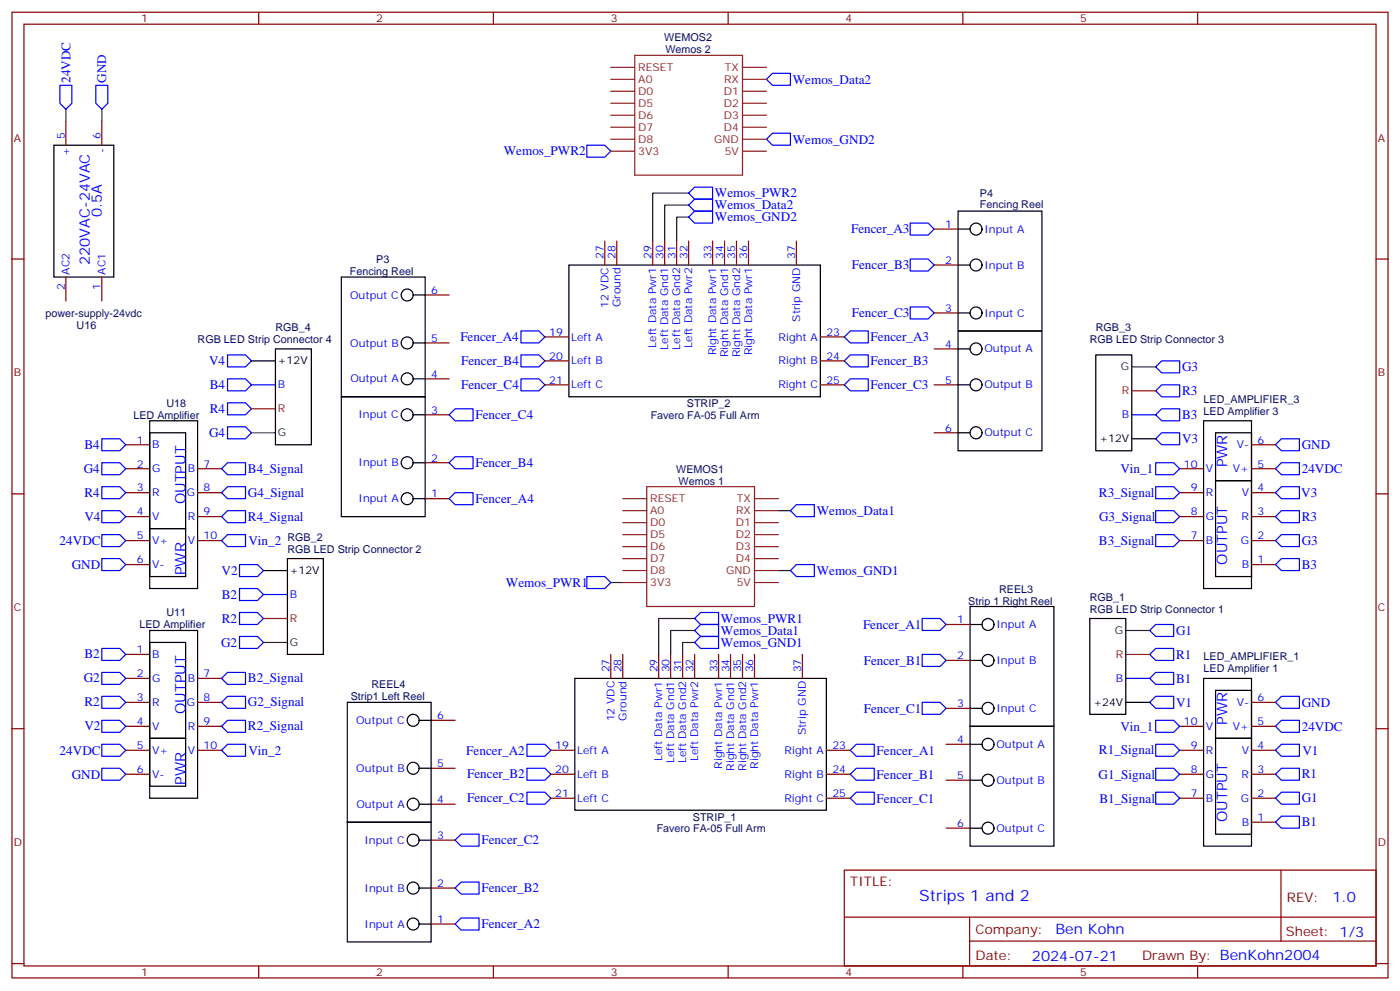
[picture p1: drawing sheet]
<svg xmlns="http://www.w3.org/2000/svg" width="412mm" height="292mm" viewBox="0 0 412 292" stroke-linecap="round" stroke-linejoin="round" font-family="sans-serif">
<g fill="none" stroke="#870000" stroke-width=".35">
<path d="M3.5 3.6h405.4v284.3h-405.4zM7.1 7.1h398.2v277.3h-398.2zM76.2 3.6v3.5M145.3 3.6v3.5M214.5 3.6v3.5M283.6 3.6v3.5M352.8 3.6v3.5M19.4 35.7v7.1M30 35.7v7.1M3.5 76.3h3.6M178.2 71v7M181.7 71v7"/>
<path d="M192.3 71v7M195.8 71v7M199.3 71v7M202.8 71v7M209.9 71v7M213.4 71v7M217 71v7M220.5 71v7M234.6 71v7M275.2 78h7M275.2 67.5h7M405.3 76.3h3.6"/>
<path d="M19.4 81.6v7M30 81.6v7M125.2 86.9h7.1M160.5 99.2h7.1M241.7 99.2h7M275.2 92.1h7M125.2 111.5h7.1M125.2 101h7.1M160.5 113.3h7.1M160.5 106.3h7.1M241.7 113.3h7M241.7 106.3h7"/>
<path d="M275.2 102.7h7M275.2 113.3h7M37 138h7.1M37 131h7.1M58.2 138h7.1M125.2 122.1h7.1M125.2 136.2h7.1M275.2 127.4h7M347.5 138h7M368.7 138h7M368.7 131h7M3.5 145.4h3.6"/>
<path d="M37 159.2h7.1M37 152.1h7.1M37 145.1h7.1M58.2 159.2h7.1M58.2 152.1h7.1M58.2 145.1h7.1M125.2 146.8h7.1M347.5 159.2h7M347.5 152.1h7M347.5 145.1h7M368.7 159.2h7M368.7 152.1h7"/>
<path d="M368.7 145.1h7M405.3 145.4h3.6M37 166.2h7.1M368.7 166.2h7M37 192.7h7.1M37 199.7h7.1M58.2 199.7h7.1M179.9 192.7v7M183.4 192.7v7M194 192.7v7M197.6 192.7v7M201.1 192.7v7"/>
<path d="M204.6 192.7v7M211.7 192.7v7M215.2 192.7v7M218.7 192.7v7M222.2 192.7v7M236.4 192.7v7M278.7 194.5h7.1M278.7 183.9h7.1M3.5 214.6h3.6M37 213.9h7.1M37 206.8h7.1M58.2 213.9h7.1"/>
<path d="M58.2 206.8h7.1M127 212.1h7.1M278.7 208.6h7.1M278.7 219.1h7.1M347.5 213.9h7M368.7 213.9h7M368.7 206.8h7M405.3 214.6h3.6M37 228h7.1M37 220.9h7.1M58.2 220.9h7.1M127 236.8h7.1"/>
<path d="M127 226.2h7.1M162.3 235h7M162.3 228h7M162.3 220.9h7M243.4 235h7.1M243.4 228h7.1M243.4 220.9h7.1M278.7 229.7h7.1M347.5 235h7M347.5 228h7M347.5 220.9h7M368.7 235h7"/>
<path d="M368.7 228h7M368.7 220.9h7M127 247.4h7.1M248.7 256.2h156.6v28.2h-156.6zM278.7 243.8h7.1M368.7 242.1h7M377.3 256.2v20.9M127 261.5h7.1M127 272.1h7.1M248.7 270h156.5M285.6 277.1h119.6M285.6 270v14.1"/>
<path d="M3.5 283.7h3.6M76.2 284.4v3.5M145.3 284.4v3.5M214.5 284.4v3.5M283.6 284.4v3.5M352.8 284.4v3.5M405.3 283.7h3.6"/>
</g>
<g fill="none" stroke="#00f" stroke-width=".35">
<path d="M17.6 25.1h3.6v5.3l-1.8 1.8-1.8-1.8zM28.2 25.1h3.5v5.3l-1.7 1.8-1.8-1.8zM225.8 23.4l1.7-1.8h5.3v3.5h-5.3zM172.9 42.8h5.3l1.7 1.7-1.7 1.8h-5.3zM202.8 56.9l1.8-1.8h5.3v3.5h-5.3zM225.8 41l1.7-1.8h5.3v3.6h-5.3zM202.8 60.4l1.8-1.8h5.3v3.6h-5.3zM204.6 62.2h5.3v3.5h-5.3l-1.8-1.8zM268.1 76.3h5.3l1.8 1.7-1.8 1.8h-5.3zM268.1 65.7h5.3l1.8 1.8-1.8 1.7h-5.3zM153.5 97.4h5.2l1.8 1.8-1.8 1.8h-5.2zM248.7 99.2l1.8-1.8h5.3v3.6h-5.3z"/>
<path d="M268.1 90.4h5.3l1.8 1.7-1.8 1.8h-5.3zM67 118.6h5.3l1.8 1.8-1.8 1.7h-5.3zM67 111.5h5.3l1.8 1.8-1.8 1.8h-5.3zM67 104.5h5.3l1.8 1.8-1.8 1.7h-5.3zM74.1 113.3h7M153.5 104.5h5.2l1.8 1.8-1.8 1.7h-5.2zM153.5 111.5h5.2l1.8 1.8-1.8 1.8h-5.2zM248.7 106.3l1.8-1.8h5.3v3.5h-5.3zM248.7 113.3l1.8-1.8h5.3v3.6h-5.3zM342.2 113.3h5.3v3.5h-5.3l-1.8-1.7zM342.2 106.3h5.3v3.5h-5.3l-1.8-1.8zM30 136.2h5.3l1.7 1.8-1.7 1.8h-5.3z"/>
<path d="M30 129.2h5.3l1.7 1.8-1.7 1.7h-5.3zM67 125.7h5.3l1.8 1.7-1.8 1.8h-5.3zM67 136.2h5.3v3.6h-5.3l-1.7-1.8zM132.3 122.1l1.8-1.7h5.2v3.5h-5.2zM132.3 136.2l1.8-1.7h5.2v3.5h-5.2zM333.4 122.1h7M340.4 136.2h5.3l1.8 1.8-1.8 1.8h-5.3zM342.2 127.4h5.3v3.6h-5.3l-1.8-1.8zM342.2 120.4h5.3v3.5h-5.3l-1.8-1.8zM375.7 138l1.8-1.8h5.3v3.6h-5.3zM375.7 131l1.8-1.8h5.3v3.5h-5.3zM30 157.4h5.3l1.7 1.8-1.7 1.7h-5.3z"/>
<path d="M30 150.4h5.3l1.7 1.7-1.7 1.8h-5.3zM30 143.3h5.3l1.7 1.8-1.7 1.7h-5.3zM65.3 145.1l1.7-1.8h5.3v3.5h-5.3zM65.3 152.1l1.7-1.7h5.3v3.5h-5.3zM65.3 159.2l1.7-1.8h5.3v3.5h-5.3zM132.3 146.8l1.8-1.7h5.2v3.5h-5.2zM232.8 150.4l1.8-1.8h5.3v3.5h-5.3zM340.4 143.3h5.3l1.8 1.8-1.8 1.7h-5.3zM340.4 150.4h5.3l1.8 1.7-1.8 1.8h-5.3zM340.4 157.4h5.3l1.8 1.8-1.8 1.7h-5.3zM375.7 152.1l1.8-1.7h5.3v3.5h-5.3zM375.7 145.1l1.8-1.8h5.3v3.5h-5.3z"/>
<path d="M377.5 157.4h5.3v3.5h-5.3l-1.8-1.7zM30 164.5h5.3l1.7 1.7-1.7 1.8h-5.3zM70.6 166.2h5.2l1.8 1.8-1.8 1.8h-5.2zM70.6 173.3h5.2l1.8 1.7-1.8 1.8h-5.2zM77.6 175h7.1M172.9 169.8h5.3l1.7 1.7-1.7 1.8h-5.3zM234.6 166.2h5.3v3.6h-5.3l-1.8-1.8zM375.7 166.2l1.8-1.7h5.3v3.5h-5.3zM30 198h5.3l1.7 1.7-1.7 1.8h-5.3zM30 190.9h5.3l1.7 1.8-1.7 1.8h-5.3zM67 198h5.3v3.5h-5.3l-1.7-1.8zM70.6 180.3h5.2l1.8 1.8-1.8 1.8h-5.2z"/>
<path d="M70.6 187.4h5.2l1.8 1.8-1.8 1.7h-5.2zM204.6 182.1l1.8-1.8h5.3v3.6h-5.3zM204.6 185.6l1.8-1.7h5.3v3.5h-5.3zM204.6 189.2l1.8-1.8h5.3v3.5h-5.3zM271.6 182.1h5.3l1.8 1.8-1.8 1.7h-5.3zM271.6 192.7h5.3l1.8 1.8-1.8 1.7h-5.3zM331.6 199.7h7.1M338.7 199.7l1.7-1.7h5.3v3.5h-5.3zM338.7 192.7l1.7-1.8h5.3v3.6h-5.3zM338.7 185.6l1.7-1.7h5.3v3.5h-5.3zM30 219.1h5.3l1.7 1.8-1.7 1.8h-5.3zM30 212.1h5.3l1.7 1.8-1.7 1.7h-5.3z"/>
<path d="M30 205h5.3l1.7 1.8-1.7 1.8h-5.3zM65.3 213.9l1.7-1.8h5.3v3.5h-5.3zM67 205h5.3v3.6h-5.3l-1.7-1.8zM155.2 219.1h5.3l1.8 1.8-1.8 1.8h-5.3zM271.6 206.8h5.3l1.8 1.8-1.8 1.7h-5.3zM338.7 206.8l1.7-1.8h5.3v3.6h-5.3zM340.4 212.1h5.3l1.8 1.8-1.8 1.7h-5.3zM340.4 219.1h5.3l1.8 1.8-1.8 1.8h-5.3zM375.7 213.9l1.8-1.8h5.3v3.5h-5.3zM377.5 205h5.3v3.6h-5.3l-1.8-1.8zM30 226.2h5.3l1.7 1.8-1.7 1.7h-5.3zM65.3 220.9l1.7-1.8h5.3v3.6h-5.3z"/>
<path d="M155.2 233.3h5.3l1.8 1.7-1.8 1.8h-5.3zM155.2 226.2h5.3l1.8 1.8-1.8 1.7h-5.3zM250.5 228l1.7-1.8h5.3v3.5h-5.3zM250.5 220.9l1.7-1.8h5.3v3.6h-5.3zM252.2 233.3h5.3v3.5h-5.3l-1.7-1.8zM340.4 226.2h5.3l1.8 1.8-1.8 1.7h-5.3zM340.4 233.3h5.3l1.8 1.7-1.8 1.8h-5.3zM375.7 235l1.8-1.7h5.3v3.5h-5.3zM375.7 220.9l1.8-1.8h5.3v3.6h-5.3zM377.5 226.2h5.3v3.5h-5.3l-1.8-1.7zM134.1 247.4l1.7-1.8h5.3v3.5h-5.3zM375.7 242.1l1.8-1.8h5.3v3.5h-5.3z"/>
<path d="M134.1 272.1l1.7-1.8h5.3v3.5h-5.3zM134.1 261.5l1.7-1.8h5.3v3.5h-5.3z"/>
</g>
<path d="M19.4 32.2v3.5M30 32.2v3.5M202.8 56.9h-10.5v14.1M202.8 60.4h-7v10.6M202.8 63.9h-3.5v7.1M229.3 150.4h3.5M179.9 171.5h3.5M229.3 168h3.5M204.6 182.1h-10.6v10.6M204.6 185.6h-7v7.1M204.6 189.2h-3.5v3.5" fill="none" stroke="#008700" stroke-width=".35"/>
<g fill="none" stroke="#000" stroke-width=".35">
<path d="M15.9 42.8h17.6v38.8h-17.6zM167.6 78h74.1v38.8h-74.1zM282.2 62.2h24.7v35.2h-24.7zM282.2 78h3.6M282.2 67.5h3.6M100.5 81.6h24.7v35.2h-24.7zM121.7 86.9h3.5M282.2 97.4h24.7v35.3h-24.7zM282.2 92.1h3.6M74.1 106.3h7M81.1 102.7h10.6v28.3h-10.6zM100.5 116.8h24.7v35.3h-24.7z"/>
<path d="M121.7 111.5h3.5M121.7 101h3.5M282.2 102.7h3.6M282.2 113.3h3.6M322.8 104.5h10.6v28.2h-10.6zM44.1 123.9h14.1v49.4h-14.1zM44.1 127.4h10.6v28.2h-10.6zM121.7 122.1h3.5M121.7 136.2h3.5M282.2 127.4h3.6M333.4 129.2h7M354.5 123.9h14.2v49.4h-14.2z"/>
<path d="M358.1 127.4h10.6v14.1h-10.6zM44.1 155.6h10.6v14.2h-10.6zM121.7 146.8h3.5M358.1 141.5h10.6v28.3h-10.6zM77.6 168h7.1M84.7 164.5h10.5v28.2h-10.5zM285.8 178.6h24.6v35.3h-24.6zM44.1 185.6h14.1v49.4h-14.1zM44.1 189.2h10.6v28.2h-10.6zM169.3 199.7h74.1v38.8h-74.1zM285.8 194.5h3.5M285.8 183.9h3.5"/>
<path d="M321 182.1h10.6v28.2h-10.6zM354.5 199.7h14.2v49.4h-14.2zM44.1 217.4h10.6v14.1h-10.6zM102.3 206.8h24.7v35.3h-24.7zM123.5 212.1h3.5M285.8 213.9h24.6v35.2h-24.6zM285.8 208.6h3.5M285.8 219.1h3.5M331.6 206.8h7.1M358.1 217.4h10.6v28.2h-10.6zM358.1 203.3h10.6v14.1h-10.6zM123.5 236.8h3.5"/>
<path d="M123.5 226.2h3.5M285.8 229.7h3.5M102.3 242.1h24.7v35.3h-24.7zM123.5 247.4h3.5M285.8 243.8h3.5M123.5 261.5h3.5M123.5 272.1h3.5"/>
<circle cx="287.5" cy="67.5" r="1.76"/>
<circle cx="287.5" cy="78" r="1.76"/>
<circle cx="119.9" cy="86.9" r="1.76"/>
<circle cx="287.5" cy="92.1" r="1.76"/>
<circle cx="119.9" cy="111.5" r="1.76"/>
<circle cx="119.9" cy="101" r="1.76"/>
<circle cx="287.5" cy="113.3" r="1.76"/>
<circle cx="287.5" cy="102.7" r="1.76"/>
<circle cx="119.9" cy="122.1" r="1.76"/>
<circle cx="119.9" cy="136.2" r="1.76"/>
<circle cx="287.5" cy="127.4" r="1.76"/>
<circle cx="119.9" cy="146.8" r="1.76"/>
<circle cx="291" cy="183.9" r="1.76"/>
<circle cx="291" cy="194.5" r="1.76"/>
<circle cx="121.7" cy="212.1" r="1.76"/>
<circle cx="291" cy="208.6" r="1.76"/>
<circle cx="291" cy="219.1" r="1.76"/>
<circle cx="121.7" cy="236.8" r="1.76"/>
<circle cx="121.7" cy="226.2" r="1.76"/>
<circle cx="291" cy="229.7" r="1.76"/>
<circle cx="121.7" cy="247.4" r="1.76"/>
<circle cx="291" cy="243.8" r="1.76"/>
<circle cx="121.7" cy="261.5" r="1.76"/>
<circle cx="121.7" cy="272.1" r="1.76"/>
</g>
<path d="M333.4 108h7M74.1 127.4h7M77.6 189.2h7.1M331.6 185.6h7.1" fill="none" stroke="#090" stroke-width=".35"/>
<path d="M333.4 115.1h7M74.1 120.4h7M77.6 182.1h7.1M331.6 192.7h7.1" fill="none" stroke="#f00" stroke-width=".35"/>
<g fill="none" stroke="#8c2424" stroke-width=".35">
<path d="M179.9 19.8h7.1M187 16.3h31.7v35.3h-31.7zM218.7 19.8h7.1M179.9 23.4h7.1M179.9 26.9h7.1M179.9 30.4h7.1M179.9 33.9h7.1M179.9 37.5h7.1M218.7 23.4h7.1M218.7 26.9h7.1M218.7 30.4h7.1M218.7 33.9h7.1"/>
<path d="M218.7 37.5h7.1M179.9 41h7.1M179.9 44.5h7.1M218.7 41h7.1M218.7 44.5h7.1M183.4 146.8h7.1M183.4 150.4h7.1M183.4 153.9h7.1M183.4 157.4h7.1M190.5 143.3h31.7v35.3h-31.7zM222.2 146.8h7.1M222.2 150.4h7.1"/>
<path d="M222.2 153.9h7.1M222.2 157.4h7.1M183.4 160.9h7.1M183.4 164.5h7.1M183.4 168h7.1M183.4 171.5h7.1M222.2 160.9h7.1M222.2 164.5h7.1M222.2 168h7.1M222.2 171.5h7.1"/>
</g>
<text font-size="4.6" fill="#00f" x="270.8" y="265.2">Strips 1 and 2</text>
<g font-size="4.2" fill="#00f">
<text x="30" y="63.9" transform="rotate(-90 30 63.9)">0.5A</text>
<text x="26.5" y="78" transform="rotate(-90 26.5 78)">220VAC-24VAC</text>
<text x="361.4" y="137.6" transform="rotate(-90 361.4 137.6)">PWR</text>
<text x="54.6" y="148.5" transform="rotate(-90 54.6 148.5)">OUTPUT</text>
<text x="361.4" y="166.2" transform="rotate(-90 361.4 166.2)">OUTPUT</text>
<text x="54.6" y="169.4" transform="rotate(-90 54.6 169.4)">PWR</text>
<text x="54.6" y="210.2" transform="rotate(-90 54.6 210.2)">OUTPUT</text>
<text x="361.4" y="213.5" transform="rotate(-90 361.4 213.5)">PWR</text>
<text x="54.6" y="231.1" transform="rotate(-90 54.6 231.1)">PWR</text>
<text x="361.4" y="242.1" transform="rotate(-90 361.4 242.1)">OUTPUT</text>
<text x="392.5" y="265.4">1.0</text>
<text x="310.9" y="275">Ben Kohn</text>
<text x="304" y="282.8">2024-07-21</text>
</g>
<g font-size="3.9" fill="#00f">
<text x="20.8" y="24.4" transform="rotate(-90 20.8 24.4)">24VDC</text>
<text x="31.3" y="24.4" transform="rotate(-90 31.3 24.4)">GND</text>
<text x="233.5" y="24.6">Wemos_Data2</text>
<text x="148.4" y="45.8">Wemos_PWR2</text>
<text x="233.5" y="42.3">Wemos_GND2</text>
<text x="210.6" y="58.1">Wemos_PWR2</text>
<text x="210.6" y="65.2">Wemos_GND2</text>
<text x="210.6" y="61.7">Wemos_Data2</text>
<text x="250.7" y="68.7">Fencer_A3</text>
<text x="250.9" y="79.3">Fencer_B3</text>
<text x="250.9" y="93.4">Fencer_C3</text>
<text x="135.6" y="100.5">Fencer_A4</text>
<text x="256.5" y="100.5">Fencer_A3</text>
<text x="61.6" y="107.5">V4</text>
<text x="135.8" y="107.5">Fencer_B4</text>
<text x="256.5" y="107.6">Fencer_B3</text>
<text x="348.2" y="109.3">G3</text>
<text x="61.8" y="114.6">B4</text>
<text x="135.8" y="114.6">Fencer_C4</text>
<text x="256.5" y="114.6">Fencer_C3</text>
<text x="348.2" y="116.4">R3</text>
<text x="61.8" y="121.6">R4</text>
<text x="140.1" y="123.5">Fencer_C4</text>
<text x="348.2" y="123.5">B3</text>
<text x="61.6" y="128.7">G4</text>
<text x="348.2" y="130.5">V3</text>
<text x="24.9" y="132.2">B4</text>
<text x="140.1" y="137.6">Fencer_B4</text>
<text x="383.5" y="132.3">GND</text>
<text x="24.7" y="139.3">G4</text>
<text x="73" y="139.2">B4_Signal</text>
<text x="330" y="139.3">Vin_1</text>
<text x="383.5" y="139.3">24VDC</text>
<text x="24.9" y="146.3">R4</text>
<text x="73" y="146.3">G4_Signal</text>
<text x="140.1" y="148.1">Fencer_A4</text>
<text x="323.7" y="146.3">R3_Signal</text>
<text x="383.3" y="146.5">V3</text>
<text x="24.8" y="153.4">V4</text>
<text x="73" y="153.3">R4_Signal</text>
<text x="240.6" y="151.7">Wemos_Data1</text>
<text x="323.7" y="153.3">G3_Signal</text>
<text x="383.5" y="153.5">R3</text>
<text x="17.6" y="160.4">24VDC</text>
<text x="73.2" y="160.4">Vin_2</text>
<text x="323.7" y="160.4">B3_Signal</text>
<text x="383.5" y="160.5">G3</text>
<text x="21.1" y="167.5">GND</text>
<text x="383.5" y="167.6">B3</text>
<text x="65.2" y="169.3">V2</text>
<text x="149" y="172.8">Wemos_PWR1</text>
<text x="240.6" y="169.3">Wemos_GND1</text>
<text x="65.3" y="176.3">B2</text>
<text x="65.3" y="183.4">R2</text>
<text x="212.4" y="183.4">Wemos_PWR1</text>
<text x="254.2" y="185.1">Fencer_A1</text>
<text x="65.1" y="190.4">G2</text>
<text x="212.4" y="187">Wemos_Data1</text>
<text x="212.4" y="190.5">Wemos_GND1</text>
<text x="346.4" y="187">G1</text>
<text x="24.9" y="193.9">B2</text>
<text x="254.4" y="195.7">Fencer_B1</text>
<text x="346.4" y="194">R1</text>
<text x="24.7" y="200.9">G2</text>
<text x="73" y="200.9">B2_Signal</text>
<text x="346.4" y="201.1">B1</text>
<text x="24.9" y="208">R2</text>
<text x="73" y="208">G2_Signal</text>
<text x="254.4" y="209.8">Fencer_C1</text>
<text x="346.4" y="208.1">V1</text>
<text x="383.5" y="208.1">GND</text>
<text x="24.8" y="215.1">V2</text>
<text x="73" y="215">R2_Signal</text>
<text x="330" y="215.1">Vin_1</text>
<text x="383.5" y="215.2">24VDC</text>
<text x="17.6" y="222.2">24VDC</text>
<text x="73.2" y="222.2">Vin_2</text>
<text x="137.4" y="222.2">Fencer_A2</text>
<text x="258.2" y="222.2">Fencer_A1</text>
<text x="323.7" y="222">R1_Signal</text>
<text x="383.6" y="222.2">V1</text>
<text x="21.1" y="229.2">GND</text>
<text x="137.6" y="229.2">Fencer_B2</text>
<text x="258.2" y="229.3">Fencer_B1</text>
<text x="323.6" y="229.2">G1_Signal</text>
<text x="383.5" y="229.2">R1</text>
<text x="137.6" y="236.3">Fencer_C2</text>
<text x="258.2" y="236.3">Fencer_C1</text>
<text x="323.8" y="236.3">B1_Signal</text>
<text x="383.5" y="236.3">G1</text>
<text x="383.5" y="243.3">B1</text>
<text x="141.8" y="248.6">Fencer_C2</text>
<text x="141.8" y="262.8">Fencer_B2</text>
<text x="141.8" y="273.3">Fencer_A2</text>
</g>
<g font-size="3.9" fill="#800">
<text x="250.5" y="260.8">TITLE:</text>
<text x="379.1" y="265.4">REV:</text>
<text x="287.4" y="275">Company:</text>
<text x="378.7" y="275.6">Sheet: 1/3</text>
<text x="287.4" y="282.6">Date:</text>
<text x="336.4" y="282.7">Drawn By: BenKohn2004</text>
</g>
<g font-size="3.2" fill="#800">
<text x="41.6" y="6.6">1</text>
<text x="110.8" y="6.6">2</text>
<text x="179.9" y="6.6">3</text>
<text x="249.1" y="6.6">4</text>
<text x="318.2" y="6.6">5</text>
<text x="4.1" y="41.7">A</text>
<text x="405.9" y="41.7">A</text>
<text x="4.1" y="110.8">B</text>
<text x="405.9" y="110.8">B</text>
<text x="4.1" y="180">C</text>
<text x="405.9" y="180">C</text>
<text x="4.1" y="249.1">D</text>
<text x="405.9" y="249.1">D</text>
<text x="41.6" y="287.4">1</text>
<text x="110.8" y="287.4">2</text>
<text x="179.9" y="287.4">3</text>
<text x="249.1" y="287.4">4</text>
<text x="318.2" y="287.4">5</text>
</g>
<g font-size="3.2" fill="#000080">
<text x="195.7" y="12.1">WEMOS2</text>
<text x="196" y="15.7">Wemos 2</text>
<text x="288.7" y="58">P4</text>
<text x="288.7" y="61.1">Fencing Reel</text>
<text x="110.8" y="77.5">P3</text>
<text x="103.1" y="81.1">Fencing Reel</text>
<text x="13.4" y="93.3">power-supply-24vdc</text>
<text x="22.6" y="96.8">U16</text>
<text x="58.2" y="101">RGB LED Strip Connector 4</text>
<text x="81.1" y="97.4">RGB_4</text>
<text x="321" y="101">RGB LED Strip Connector 3</text>
<text x="322.8" y="97.4">RGB_3</text>
<text x="49" y="119.7">U18</text>
<text x="202.3" y="119.9">STRIP_2</text>
<text x="354.5" y="118.6">LED_AMPLIFIER_3</text>
<text x="39.3" y="123.3">LED Amplifier</text>
<text x="191.7" y="123.2">Favero FA-05 Full Arm</text>
<text x="354.5" y="122.1">LED Amplifier 3</text>
<text x="199.2" y="139.1">WEMOS1</text>
<text x="199.9" y="142.7">Wemos 1</text>
<text x="84.7" y="159.2">RGB_2</text>
<text x="84.7" y="162.7">RGB LED Strip Connector 2</text>
<text x="285.2" y="178">Strip 1 Right Reel</text>
<text x="294.3" y="174.5">REEL3</text>
<text x="321" y="176.8">RGB_1</text>
<text x="41.1" y="185">LED Amplifier</text>
<text x="49" y="181.5">U11</text>
<text x="321" y="180.3">RGB LED Strip Connector 1</text>
<text x="354.5" y="198">LED Amplifier 1</text>
<text x="354.5" y="194.5">LED_AMPLIFIER_1</text>
<text x="109.4" y="202.7">REEL4</text>
<text x="103.3" y="206.2">Strip1 Left Reel</text>
<text x="193.4" y="245">Favero FA-05 Full Arm</text>
<text x="204.1" y="241.6">STRIP_1</text>
</g>
<g font-size="3.2" fill="#8d2323">
<text x="188" y="20.9">RESET</text>
<text x="213.5" y="20.9">TX</text>
<text x="188" y="24.4">A0</text>
<text x="188" y="27.9">D0</text>
<text x="213.2" y="27.9">D1</text>
<text x="213.3" y="24.4">RX</text>
<text x="188" y="31.5">D5</text>
<text x="188" y="35">D6</text>
<text x="213.2" y="35">D3</text>
<text x="213.2" y="31.5">D2</text>
<text x="188" y="38.5">D7</text>
<text x="213.2" y="38.5">D4</text>
<text x="188" y="42.1">D8</text>
<text x="188" y="45.6">3V3</text>
<text x="210.4" y="42.1">GND</text>
<text x="213.5" y="45.6">5V</text>
<text x="191.6" y="147.9">RESET</text>
<text x="217.1" y="147.9">TX</text>
<text x="191.6" y="151.4">A0</text>
<text x="191.6" y="154.9">D0</text>
<text x="216.7" y="154.9">D1</text>
<text x="216.8" y="151.4">RX</text>
<text x="191.6" y="158.5">D5</text>
<text x="191.6" y="162">D6</text>
<text x="216.7" y="162">D3</text>
<text x="216.7" y="158.5">D2</text>
<text x="191.6" y="165.5">D7</text>
<text x="216.7" y="165.5">D4</text>
<text x="191.6" y="169.1">D8</text>
<text x="191.6" y="172.6">3V3</text>
<text x="213.9" y="169.1">GND</text>
<text x="217" y="172.6">5V</text>
</g>
<g font-size="3.2" fill="#00f">
<text x="19" y="41" transform="rotate(-90 19 41)">5</text>
<text x="29.6" y="41" transform="rotate(-90 29.6 41)">6</text>
<text x="20.5" y="46.1" transform="rotate(-90 20.5 46.1)">+</text>
<text x="31" y="44.9" transform="rotate(-90 31 44.9)">-</text>
<text x="278.4" y="67.1">1</text>
<text x="290" y="68.5">Input A</text>
<text x="177.8" y="76.3" transform="rotate(-90 177.8 76.3)">27</text>
<text x="181.3" y="76.3" transform="rotate(-90 181.3 76.3)">28</text>
<text x="191.9" y="76.3" transform="rotate(-90 191.9 76.3)">29</text>
<text x="195.4" y="76.3" transform="rotate(-90 195.4 76.3)">30</text>
<text x="199" y="76.3" transform="rotate(-90 199 76.3)">31</text>
<text x="202.5" y="76.3" transform="rotate(-90 202.5 76.3)">32</text>
<text x="209.5" y="76.3" transform="rotate(-90 209.5 76.3)">33</text>
<text x="213.1" y="76.3" transform="rotate(-90 213.1 76.3)">34</text>
<text x="216.6" y="76.3" transform="rotate(-90 216.6 76.3)">35</text>
<text x="220.1" y="76.3" transform="rotate(-90 220.1 76.3)">36</text>
<text x="234.2" y="76.3" transform="rotate(-90 234.2 76.3)">37</text>
<text x="278.4" y="77.7">2</text>
<text x="20.5" y="80.9" transform="rotate(-90 20.5 80.9)">AC2</text>
<text x="31" y="80.9" transform="rotate(-90 31 80.9)">AC1</text>
<text x="290" y="79.1">Input B</text>
<text x="19" y="85.3" transform="rotate(-90 19 85.3)">2</text>
<text x="29.6" y="85.3" transform="rotate(-90 29.6 85.3)">1</text>
<text x="103.2" y="87.9">Output C</text>
<text x="127" y="86.5">6</text>
<text x="179.2" y="90.7" transform="rotate(-90 179.2 90.7)">12 VDC</text>
<text x="182.7" y="90.5" transform="rotate(-90 182.7 90.5)">Ground</text>
<text x="235.7" y="94.8" transform="rotate(-90 235.7 94.8)">Strip GND</text>
<text x="278.4" y="91.8">3</text>
<text x="290" y="93.2">Input C</text>
<text x="127" y="100.6">5</text>
<text x="161.8" y="98.8">19</text>
<text x="168.3" y="100.3">Left A</text>
<text x="229.4" y="100.3">Right A</text>
<text x="243.4" y="98.8">23</text>
<text x="103.2" y="102">Output B</text>
<text x="161.8" y="105.9">20</text>
<text x="168.3" y="107.3">Left B</text>
<text x="193.3" y="102.4" transform="rotate(-90 193.3 102.4)">Left Data Pwr1</text>
<text x="196.8" y="103" transform="rotate(-90 196.8 103)">Left Data Gnd1</text>
<text x="200.4" y="103" transform="rotate(-90 200.4 103)">Left Data Gnd2</text>
<text x="203.9" y="102.4" transform="rotate(-90 203.9 102.4)">Left Data Pwr2</text>
<text x="211" y="104.7" transform="rotate(-90 211 104.7)">Right Data Pwr1</text>
<text x="214.5" y="105.2" transform="rotate(-90 214.5 105.2)">Right Data Gnd1</text>
<text x="218" y="105.2" transform="rotate(-90 218 105.2)">Right Data Gnd2</text>
<text x="221.5" y="104.7" transform="rotate(-90 221.5 104.7)">Right Data Pwr1</text>
<text x="229.3" y="107.3">Right B</text>
<text x="243.4" y="105.9">24</text>
<text x="278.4" y="102.4">4</text>
<text x="290" y="103.8">Output A</text>
<text x="103.2" y="112.6">Output A</text>
<text x="127" y="111.2">4</text>
<text x="161.8" y="113">21</text>
<text x="243.4" y="113">25</text>
<text x="278.4" y="113">5</text>
<text x="81.8" y="114.4">B</text>
<text x="168.3" y="114.4">Left C</text>
<text x="229.3" y="114.4">Right C</text>
<text x="290" y="114.4">Output B</text>
<text x="105.6" y="123.2">Input C</text>
<text x="127" y="121.8">3</text>
<text x="330.5" y="123.2">B</text>
<text x="40.3" y="130.6">1</text>
<text x="278.4" y="127.1">6</text>
<text x="290" y="128.5">Output C</text>
<text x="370.4" y="130.6">6</text>
<text x="40.3" y="137.7">2</text>
<text x="44.8" y="132">B</text>
<text x="60" y="137.7">7</text>
<text x="105.6" y="137.3">Input B</text>
<text x="127" y="135.9">2</text>
<text x="348.7" y="137.7">10</text>
<text x="364.3" y="132">V-</text>
<text x="370.4" y="137.7">5</text>
<text x="44.8" y="139.1">G</text>
<text x="55.3" y="139.1">B</text>
<text x="355.2" y="139.1">V</text>
<text x="363.2" y="139.1">V+</text>
<text x="40.3" y="144.7">3</text>
<text x="44.8" y="146.1">R</text>
<text x="55" y="146.1">G</text>
<text x="60" y="144.7">8</text>
<text x="105.6" y="147.9">Input A</text>
<text x="127" y="146.5">1</text>
<text x="350.8" y="144.7">9</text>
<text x="355.2" y="146.1">R</text>
<text x="365.8" y="146.1">V</text>
<text x="370.4" y="144.7">4</text>
<text x="40.3" y="151.8">4</text>
<text x="44.8" y="153.2">V</text>
<text x="55.3" y="153.2">R</text>
<text x="60" y="151.8">9</text>
<text x="350.8" y="151.8">8</text>
<text x="355.2" y="153.2">G</text>
<text x="365.7" y="153.2">R</text>
<text x="370.4" y="151.8">3</text>
<text x="40.3" y="158.8">5</text>
<text x="44.8" y="160.2">V+</text>
<text x="55.3" y="160.2">V</text>
<text x="60" y="158.8">10</text>
<text x="350.8" y="158.8">7</text>
<text x="355.2" y="160.2">B</text>
<text x="365.5" y="160.2">G</text>
<text x="370.4" y="158.8">2</text>
<text x="40.3" y="165.9">6</text>
<text x="44.8" y="167.3">V-</text>
<text x="365.8" y="167.3">B</text>
<text x="370.4" y="165.9">1</text>
<text x="85.4" y="176.1">B</text>
<text x="282" y="183.5">1</text>
<text x="293.5" y="184.9">Input A</text>
<text x="40.3" y="192.3">1</text>
<text x="44.8" y="193.7">B</text>
<text x="179.6" y="198" transform="rotate(-90 179.6 198)">27</text>
<text x="183.1" y="198" transform="rotate(-90 183.1 198)">28</text>
<text x="193.7" y="198" transform="rotate(-90 193.7 198)">29</text>
<text x="197.2" y="198" transform="rotate(-90 197.2 198)">30</text>
<text x="200.7" y="198" transform="rotate(-90 200.7 198)">31</text>
<text x="204.3" y="198" transform="rotate(-90 204.3 198)">32</text>
<text x="211.3" y="198" transform="rotate(-90 211.3 198)">33</text>
<text x="214.8" y="198" transform="rotate(-90 214.8 198)">34</text>
<text x="218.4" y="198" transform="rotate(-90 218.4 198)">35</text>
<text x="221.9" y="198" transform="rotate(-90 221.9 198)">36</text>
<text x="236" y="198" transform="rotate(-90 236 198)">37</text>
<text x="282" y="194.1">2</text>
<text x="293.5" y="195.5">Input B</text>
<text x="40.3" y="199.4">2</text>
<text x="44.8" y="200.8">G</text>
<text x="55.3" y="200.8">B</text>
<text x="60" y="199.4">7</text>
<text x="328.7" y="200.8">B</text>
<text x="40.3" y="206.4">3</text>
<text x="44.8" y="207.9">R</text>
<text x="55" y="207.9">G</text>
<text x="60" y="206.4">8</text>
<text x="282" y="208.2">3</text>
<text x="293.5" y="209.6">Input C</text>
<text x="364.3" y="207.9">V-</text>
<text x="370.4" y="206.4">6</text>
<text x="40.3" y="213.5">4</text>
<text x="44.8" y="214.9">V</text>
<text x="55.3" y="214.9">R</text>
<text x="60" y="213.5">9</text>
<text x="104.9" y="213.1">Output C</text>
<text x="128.8" y="211.7">6</text>
<text x="181" y="212.4" transform="rotate(-90 181 212.4)">12 VDC</text>
<text x="184.5" y="212.2" transform="rotate(-90 184.5 212.2)">Ground</text>
<text x="348.7" y="213.5">10</text>
<text x="355.2" y="214.9">V</text>
<text x="363.2" y="214.9">V+</text>
<text x="370.4" y="213.5">5</text>
<text x="40.3" y="220.6">5</text>
<text x="44.8" y="222">V+</text>
<text x="55.3" y="222">V</text>
<text x="60" y="220.6">10</text>
<text x="163.5" y="220.6">19</text>
<text x="170" y="222">Left A</text>
<text x="231.1" y="222">Right A</text>
<text x="237.4" y="216.5" transform="rotate(-90 237.4 216.5)">Strip GND</text>
<text x="245.2" y="220.6">23</text>
<text x="282" y="218.8">4</text>
<text x="293.5" y="220.2">Output A</text>
<text x="350.8" y="220.6">9</text>
<text x="355.2" y="222">R</text>
<text x="365.8" y="222">V</text>
<text x="370.4" y="220.6">4</text>
<text x="40.3" y="227.6">6</text>
<text x="105" y="227.3">Output B</text>
<text x="128.8" y="225.8">5</text>
<text x="163.5" y="227.6">20</text>
<text x="195.1" y="224.1" transform="rotate(-90 195.1 224.1)">Left Data Pwr1</text>
<text x="198.6" y="224.7" transform="rotate(-90 198.6 224.7)">Left Data Gnd1</text>
<text x="202.1" y="224.7" transform="rotate(-90 202.1 224.7)">Left Data Gnd2</text>
<text x="205.7" y="224.1" transform="rotate(-90 205.7 224.1)">Left Data Pwr2</text>
<text x="212.7" y="226.4" transform="rotate(-90 212.7 226.4)">Right Data Pwr1</text>
<text x="216.3" y="227" transform="rotate(-90 216.3 227)">Right Data Gnd1</text>
<text x="219.8" y="227" transform="rotate(-90 219.8 227)">Right Data Gnd2</text>
<text x="223.3" y="226.4" transform="rotate(-90 223.3 226.4)">Right Data Pwr1</text>
<text x="245.2" y="227.6">24</text>
<text x="350.8" y="227.6">8</text>
<text x="370.4" y="227.6">3</text>
<text x="44.8" y="229">V-</text>
<text x="170" y="229">Left B</text>
<text x="231.1" y="229">Right B</text>
<text x="282" y="229.4">5</text>
<text x="293.5" y="230.8">Output B</text>
<text x="355.2" y="229">G</text>
<text x="365.7" y="229">R</text>
<text x="105" y="237.8">Output A</text>
<text x="128.8" y="236.4">4</text>
<text x="163.5" y="234.7">21</text>
<text x="170" y="236.1">Left C</text>
<text x="231.1" y="236.1">Right C</text>
<text x="245.2" y="234.7">25</text>
<text x="350.8" y="234.7">7</text>
<text x="355.2" y="236.1">B</text>
<text x="365.5" y="236.1">G</text>
<text x="370.4" y="234.7">2</text>
<text x="282" y="243.5">6</text>
<text x="293.5" y="244.9">Output C</text>
<text x="365.8" y="243.1">B</text>
<text x="370.4" y="241.7">1</text>
<text x="107.3" y="248.4">Input C</text>
<text x="128.8" y="247">3</text>
<text x="107.4" y="262.5">Input B</text>
<text x="128.8" y="261.1">2</text>
<text x="107.4" y="273.1">Input A</text>
<text x="128.8" y="271.7">1</text>
</g>
<g font-size="3.2">
<text x="81.8" y="107.3">+12V</text>
<text x="323.9" y="130.2">+12V</text>
<text x="85.4" y="169.1">+12V</text>
<text x="322.1" y="207.9">+24V</text>
</g>
<g font-size="3.2" fill="#090">
<text x="330.2" y="109.1">G</text>
<text x="81.8" y="128.5">G</text>
<text x="85.4" y="190.2">G</text>
<text x="328.4" y="186.7">G</text>
</g>
<g font-size="3.2" fill="#f00">
<text x="330.5" y="116.1">R</text>
<text x="81.8" y="121.4">R</text>
<text x="85.4" y="183.2">R</text>
<text x="328.7" y="193.7">R</text>
</g>
</svg>
